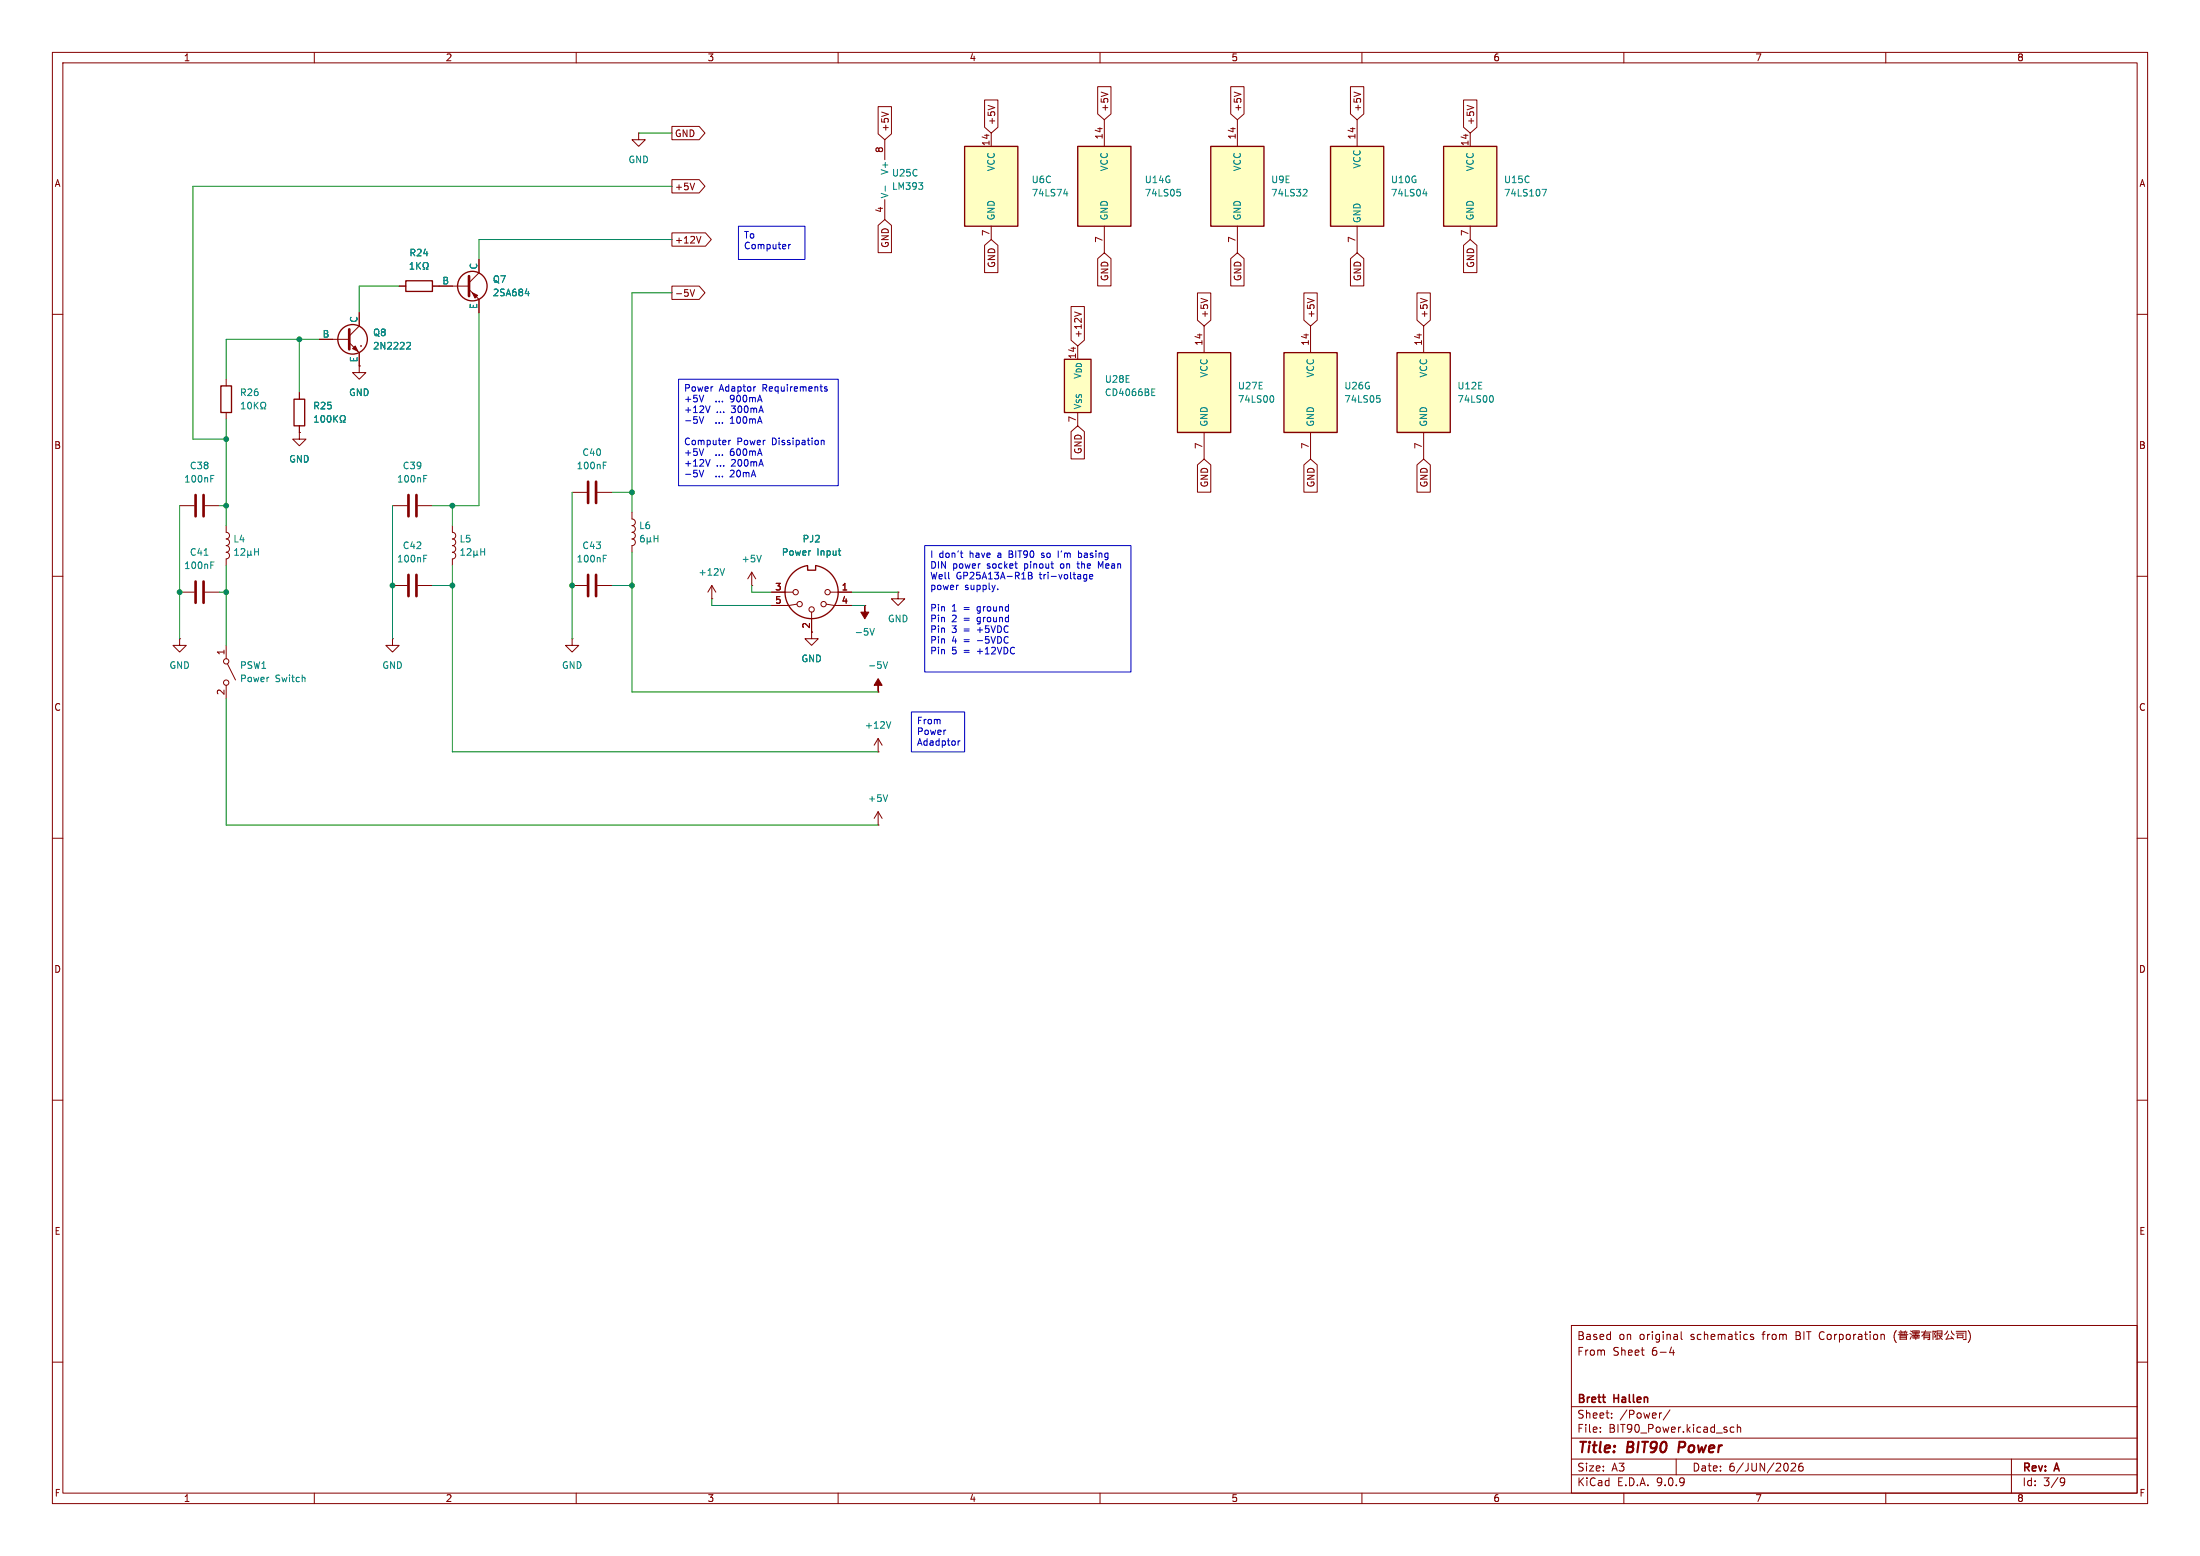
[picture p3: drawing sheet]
<svg xmlns="http://www.w3.org/2000/svg" width="420mm" height="297mm" viewBox="0 0 420 297" stroke-linecap="round" stroke-linejoin="round" font-family="sans-serif">
<g fill="none" stroke="#840000" stroke-width=".19">
<path d="M10 10h400v277h-400zM12 12h396v273h-396zM60 10v2M110 10v2M160 10v2M210 10v2M260 10v2M310 10v2M360 10v2M10 60h2M43.2 72.4v1.3M43.2 78.7v1.3"/>
<path d="M408 60h2M34.3 96.5h2.8M39.1 96.5h2.8M120.6 97.8v1.3a.64 .64 0 0 1 .7 .6 .64 .64 0 0 1-.7 .6 .64 .64 0 0 1 .7 .7 .64 .64 0 0 1-.7 .6 .64 .64 0 0 1 .7 .6 .64 .64 0 0 1-.7 .7M10 110h2M34.3 113h2.8M39.1 113h2.8M43.2 100.3v1.3a.64 .64 0 0 1 .6 .6 .64 .64 0 0 1-.6 .7 .64 .64 0 0 1 .6 .6 .64 .64 0 0 1-.6 .6 .64 .64 0 0 1 .6 .7 .64 .64 0 0 1-.6 .6 .64 .64 0 0 1 .6 .6 .64 .64 0 0 1-.6 .7v1.3M74.9 111.8h2.8M79.8 111.8h2.7M86.4 100.3v1.3a.64 .64 0 0 1 .6 .6 .64 .64 0 0 1-.6 .7M86.4 102.9a.64 .64 0 0 1 .6 .6 .64 .64 0 0 1-.6 .6 .64 .64 0 0 1 .6 .7 .64 .64 0 0 1-.6 .6 .64 .64 0 0 1 .6 .7 .64 .64 0 0 1-.6 .6v1.3"/>
<path d="M109.2 111.8h2.8M114 111.8h2.8M120.6 102.9a.64 .64 0 0 1 .7 .6 .64 .64 0 0 1-.7 .6v1.3M135.9 114.3h.1M135.9 111.8l-.8 1.2M135.9 111.8l.8 1.2M135.9 111.8v2.5M147.3 113h4.1M152.1 115.3l-1.5 .3h-3.3M154.9 116.8v5.1h1.3l-1.3 1.3-1.2-1.3h1.2M157.7 115.3l1.6 .3h3.3M158.5 113h4.1"/>
<path d="M165.1 115.6h.1M171.4 113v1.3h1.3l-1.3 1.3-1.2-1.3h1.2M171.4 113h.1M408 110h2M34.3 121.9v1.3h1.3l-1.3 1.3-1.3-1.3h1.3M34.3 121.9h.1M43.2 123.2v2.5M43.2 130.8v2.6M43.4 126.7l1.6 3.1M74.9 121.9v1.3h1.3l-1.3 1.3-1.2-1.3h1.2M74.9 121.9h.1M167.6 132.1h.1"/>
<path d="M10 160h2M167.6 143.5h.1M167.6 157.5h.1M167.6 141l-.7 1.2M167.6 141l.8 1.2M167.6 141v2.5M167.6 154.9v2.6M167.6 154.9l-.7 1.3M167.6 154.9l.8 1.3M408 160h2M10 210h2M408 210h2"/>
<path d="M300 253h108v32h-108zM319.1 257.1l-.4 1.1h1M319.4 257.7v1M320.9 254.2v1.3l.3 .2M334.7 254.8l-.3-.1-.2 .2v.2l.5 .2v.3h-.5M359.3 254.7h.2l.2 .2v.8M362 254a1.72 1.72 0 0 0 0 2.3M362.4 254.8h1.8M362.5 254.3h1.6M362.7 254.4l.1 .2M362.7 255.6h1.2M362.7 255.3h1.2"/>
<path d="M362.7 255.7v-.7h1.2v.7M362.9 254v.3M363.1 254.3v.5M363.5 254.3v.5M363.8 254l-.1 .2M363.9 254.3v.3M364.6 254.5l.3 .2M364.7 254l.3 .2M364.9 255.1l-.2 .5M365 254.9h1.4M365.1 255.2h1.3M365.2 255.4h1.2"/>
<path d="M365.2 254h1.2v.4h-1.2zM365.2 254.6h1.1M365.4 255v.2M365.6 254v.4M365.7 254.5v.3M365.7 255.2v.5M365.9 254v.4M366.1 254.9l-.1 .2M366.8 254.3h1.9M367.3 254.6h1.1v1.1h-.4M367.3 255h1.1M367.3 255.3h1.1"/>
<path d="M367.3 254.6v1.1M367.3 254.6l-.4 .4M367.6 254l-.3 .6M369 254v1.7M369 254.1h.6l-.3 .4M369.3 254.6l.2 .6h-.3M369.8 254.8h.9v-.8h-.9v1.6M369.8 254.5h.9M370.2 254.9l.6 .8M370.4 255.5l-.9 .1M370.7 255l-.3 .2M371.8 254l-.6 .8"/>
<path d="M372 254.7l-.4 .9M372.4 255.1l.5 .5M372.5 254l.1 .3 .5 .5M372.8 255.5l-1.4 .1M373.4 254.1h1.9v1.6h-.5M373.4 254.5h1.5M373.7 255.3h1M373.7 255.4v-.6h1v.6M375.7 254a1.72 1.72 0 0 1 0 2.3M10 260h2M300 278.5h108M300 274.5h108"/>
<path d="M300 268.5h108M305.5 273.2v.2M305.5 272.5v.1M307.7 270.5v.2M307.7 269.8v.1M317.2 269.7l-.3 .1M318.8 269.1l-1.3 1.9M320 278.5v3M331 272.5l-.4-.1-.3 .3 .1 .6h.6M331.7 272.5l.2-.1 .3 .1 .1 .9M331.7 271.9v1.5M341.9 279.4l.6-.1 .2 .1 .1 .3-.9 1.1h.9"/>
<path d="M344.1 279.3a.59 .59 0 0 0-.7 .6v.6l.1 .2 .4 .1 .3-.2v-.5l-.1-.2h-.4l-.3 .2M384 278.5v6.5M408 260h2M60 285v2M110 285v2M160 285v2M210 285v2M260 285v2M300 281.5h108M310 285v2M360 285v2M393.6 282.1l.5 .1a.99 .99 0 0 1-.4 1.4h-.3"/>
<path d="M394.2 282.7l-.3 .3h-.3"/>
<circle cx="151.9" cy="113" r=".51"/>
<circle cx="152.7" cy="115.3" r=".51"/>
<circle cx="154.9" cy="116.3" r=".51"/>
<circle cx="157.2" cy="115.3" r=".51"/>
<circle cx="158" cy="113" r=".51"/>
<circle cx="43.2" cy="130.3" r=".51"/>
<circle cx="43.2" cy="126.2" r=".51"/>
</g>
<path d="M320.6 275.2l-.2 2" fill="none" stroke="#840000" stroke-width=".4"/>
<g fill="none" stroke="#008484" stroke-width=".19">
<path d="M46.1 78h.7M46.1 77.1l.3-.3v1.2M47.5 76.8h.1a.68 .68 0 0 1 .4 .6 .68 .68 0 0 1-.4 .6 .84 .84 0 0 1-.1-1.2zM48.6 76.8v1.2M48.7 77.3l.6 .7M49.3 76.8l-.7 .7M49.8 78h.3v-.2a.54 .54 0 0 1-.3-.7 .54 .54 0 0 1 .7-.3l.2 .6-.3 .4v.2h.3M40.2 91.4h.5M40.2 90.7h.7M39 106h.7M40.2 107.9h.5M40.2 107.3h.7"/>
<path d="M44.8 106h.7M44.8 105.1l.4-.4v1.3M46 104.8l.5-.1 .2 .4-.7 .9h.7M47.3 105.8l.2 .2 .4-.2M47.3 105.1v1.3M47.9 105.8l.2 .2M47.9 105.1v.7M48.6 105.3h.7M48.6 104.7v1.3M49.3 104.7v1.3M80.9 106h.6M80.9 106.6h.4"/>
<path d="M88 106h.7M88 105.1l.3-.4v1.3M89.2 104.8l.5-.1 .2 .4-.8 .9h.8M90.5 105.8l.1 .2 .5-.2M90.5 105.1v1.3M91.1 105.8l.1 .2M91.1 105.1v.7M91.8 104.7v1.3M91.8 105.3h.7M92.5 104.7v1.3M115.2 106h.6M115.2 106.6h.4"/>
<path d="M122.9 102.2h-.4a.86 .86 0 0 0 0 1.2l.4-.1 .1-.4-.2-.2h-.4l-.1 .2M123.5 103.3l.2 .1 .4-.1M123.5 102.6v1.3M124.1 103.3l.2 .1M124.1 102.6v.7M124.9 102.2v1.2M124.9 102.8h.7M125.6 102.2v1.2M138.3 108.5l-.4 1.3M160 105.1h.5M160.4 106h.1M166.1 120l.4 1.2 .4-1.2"/>
<path d="M168.6 126.3l.4 1.3 .5-1.3M170.1 137.7l-.5 1.3M169.5 151.7l-.5 1.3"/>
</g>
<path d="M42.2 73.7h2v5h-2zM154.2 108.1v.7h1.5v-.7M154.2 107.9a5.1 5.1 0 0 0-3.5 7.9 5.1 5.1 0 0 0 8.5 0 5.1 5.1 0 0 0-3.5-7.8" fill="none" stroke="#840000" stroke-width=".25"/>
<g fill="#840000" stroke="#840000" stroke-width=".19">
<path d="M165.1 115.6v1.2h.8l-.8 1.3-.8-1.3h.8z"/>
<path d="M167.6 129.5l.8 1.3h-.8v1.3v-1.3h-.7z"/>
</g>
<path d="M37.3 94.5v4.1M38.9 94.5v4.1M37.3 111v4.1M38.9 111v4.1M78 109.7v4.1M79.5 109.7v4.1M112.3 109.7v4.1M113.8 109.7v4.1" fill="none" stroke="#840000" stroke-width=".51"/>
<path d="M231.1 27.9h10.2v15.3h-10.2z" fill="#ffffc2"/>
<path d="M231.1 27.9h10.2v15.3h-10.2z" fill="none" stroke="#840000" stroke-width=".25"/>
<path d="M236.2 22.9v5M236.2 43.2v5.1" fill="none" stroke="#840000" stroke-width=".19"/>
<path d="M249 36.1l.4 .1 .1 .3-.8 .9h.8" fill="none" stroke="#008484" stroke-width=".19"/>
<path d="M275.6 27.9h10.1v15.3h-10.1z" fill="#ffffc2"/>
<path d="M275.6 27.9h10.1v15.3h-10.1z" fill="none" stroke="#840000" stroke-width=".25"/>
<path d="M280.7 25.4v2.5M280.7 43.2v2.5" fill="none" stroke="#840000" stroke-width=".19"/>
<path d="M294.4 36.1h.8l-.5 1.3" fill="none" stroke="#008484" stroke-width=".19"/>
<path d="M254 27.9h10.2v15.3h-10.2z" fill="#ffffc2"/>
<path d="M254 27.9h10.2v15.3h-10.2z" fill="none" stroke="#840000" stroke-width=".25"/>
<path d="M259.1 22.9v5M259.1 43.2v5.1" fill="none" stroke="#840000" stroke-width=".19"/>
<path d="M271.6 37h.8M272.3 36.6v.8" fill="none" stroke="#008484" stroke-width=".19"/>
<path d="M224.8 67.3h10.1v15.3h-10.1z" fill="#ffffc2"/>
<path d="M224.8 67.3h10.1v15.3h-10.1z" fill="none" stroke="#840000" stroke-width=".25"/>
<path d="M229.9 62.2v5.1M229.9 82.6v5" fill="none" stroke="#840000" stroke-width=".19"/>
<path d="M242.9 75.5a.79 .79 0 0 1 0 1.3" fill="none" stroke="#008484" stroke-width=".19"/>
<path d="M203.2 68.6h5.1v10.1h-5.1z" fill="#ffffc2"/>
<path d="M203.2 68.6h5.1v10.1h-5.1z" fill="none" stroke="#840000" stroke-width=".25"/>
<path d="M121.9 25.4v1.3h1.3l-1.3 1.2-1.3-1.2h1.3M121.9 25.4h.1M205.7 78.7v2.6" fill="none" stroke="#840000" stroke-width=".19"/>
<path d="M219.9 74.8h.4M219.9 75.5h.6M219.9 74.2h.6" fill="none" stroke="#008484" stroke-width=".19"/>
<path d="M266.7 67.3h10.2v15.3h-10.2z" fill="#ffffc2"/>
<path d="M266.7 67.3h10.2v15.3h-10.2z" fill="none" stroke="#840000" stroke-width=".25"/>
<path d="M271.8 62.2v5.1M271.8 82.6v5" fill="none" stroke="#840000" stroke-width=".19"/>
<path d="M284.8 75.5a.79 .79 0 0 1 0 1.3" fill="none" stroke="#008484" stroke-width=".19"/>
<path d="M245.1 67.3h10.2v15.3h-10.2z" fill="#ffffc2"/>
<g fill="none" stroke="#840000" stroke-width=".25">
<path d="M77.5 53.6h5v2h-5zM245.1 67.3h10.2v15.3h-10.2z"/>
<circle cx="90.2" cy="54.6" r="2.82"/>
</g>
<path d="M168.9 26.7v3.8M168.9 38.1v3.8M76.2 54.6h1.3M82.5 54.6h7M89.5 55.2l1.9 2v2.5M91.4 49.5v2.6l-1.9 1.9M250.2 62.2v5.1M250.2 82.6v5M109.2 121.9v1.3h1.3l-1.3 1.3-1.3-1.3h1.3M109.2 121.9h.1" fill="none" stroke="#840000" stroke-width=".19"/>
<g fill="none" stroke="#008484" stroke-width=".19">
<path d="M169 35.5v1M175.4 34.9h.8l-.5 .5M176.1 35.5v.5M78.3 51.4h.7M78.3 50.5l.3-.4v1.3M79.6 50.1v1.3M79.7 50.7l.6 .7M80.3 50.1l-.7 .7M80.8 51.4h.3v-.3a.54 .54 0 0 1-.3-.7 .54 .54 0 0 1 .8-.2l.1 .6-.3 .3v.3h.3M100.3 56h.7M100.9 55.6v.9M262.8 75.5h.6"/>
<path d="M262.9 76h.3l.3 .2-.1 .5-.5 .1"/>
</g>
<path d="M89.5 52.7v3.8" fill="none" stroke="#840000" stroke-width=".51"/>
<path d="M90.2 55.9l1 .5-.5 .5z" fill="#840000" stroke="#840000" stroke-width=".19"/>
<path d="M184.1 27.9h10.2v15.3h-10.2z" fill="#ffffc2"/>
<g fill="none" stroke="#840000" stroke-width=".25">
<path d="M184.1 27.9h10.2v15.3h-10.2zM56.1 76.2h2.1v5.1h-2.1z"/>
<circle cx="67.3" cy="64.8" r="2.82"/>
</g>
<g fill="none" stroke="#840000" stroke-width=".19">
<path d="M189.2 25.4v2.5M68.6 59.7v2.5l-1.9 1.9M189.2 43.2v2.5M57.1 74.9v1.3M61 64.8h5.7M66.7 65.4l1.9 1.9v2.6M68.6 69.9v1.2h1.2l-1.2 1.3-1.3-1.3h1.3M68.6 69.9h.1M68.8 66h.1M57.1 81.3v1.3M143.5 111.8h.1M143.5 109.2l-.8 1.3"/>
<path d="M143.5 109.2l.8 1.3M143.5 109.2v2.6"/>
</g>
<path d="M203.1 37h.8M203.7 36.6v.8M60 79.7l.4-.4v1.3M61.4 79.4l.2-.1a.68 .68 0 0 1 .4 .7 .68 .68 0 0 1-.4 .6 .84 .84 0 0 1-.2-1.2zM62.6 79.4l.2-.1a.68 .68 0 0 1 .4 .7 .68 .68 0 0 1-.4 .6 .84 .84 0 0 1-.2-1.2zM63.7 79.3v1.3M63.9 79.9l.6 .7M64.5 79.3l-.8 .7M77.8 65.3l.4 .1 .2 .3-.8 .9h.8M60 80.6h.8M64.9 80.6h.3v-.3a.54 .54 0 0 1-.2-.7 .54 .54 0 0 1 .7-.2l.2 .6-.3 .3v.3h.3M145.3 106l-.4 1.3" fill="none" stroke="#008484" stroke-width=".19"/>
<path d="M66.7 62.9v3.8" fill="none" stroke="#840000" stroke-width=".51"/>
<path d="M67.3 66.5l.5-.5 .5 1.1z" fill="#840000" stroke="#840000" stroke-width=".19"/>
<path d="M205.7 27.9h10.2v15.3h-10.2z" fill="#ffffc2"/>
<path d="M205.7 27.9h10.2v15.3h-10.2z" fill="none" stroke="#840000" stroke-width=".25"/>
<g fill="none" stroke="#840000" stroke-width=".19">
<path d="M188 19.1h2.5v5.2l-1.3 1.1-1.2-1.1zM209.5 16.5h2.6v5.2l-1.3 1.2-1.3-1.2zM210.2 17.6l1.3 .4M234.9 16.5h2.6v5.2l-1.3 1.2-1.3-1.2zM235.6 17.6l1.3 .4M257.8 16.5h2.6v5.2l-1.3 1.2-1.3-1.2zM258.5 17.6l1.3 .4M279.4 19.1h2.5v5.2l-1.2 1.1-1.3-1.1zM128.3 34.3h5.2l1.1 1.3-1.1 1.2h-5.2zM128.3 24.1h5.2l1.1 1.3-1.1 1.3h-5.2zM132.6 35l-.4 1.2M167.6 20.4h2.6v5.2l-1.3 1.1-1.3-1.1z"/>
<path d="M168.3 21.4l1.3 .4M188.6 20.1l1.3 .4M210.8 22.9v5M280.1 20.1l1.2 .4M68.6 59.7v2.5M76.2 54.6h1.3M82.5 54.6h3.9M91.4 49.5v2.6M91.4 57.2v2.5M128.3 44.4h6.4l1.1 1.3-1.1 1.3h-6.4zM128.3 54.6h5.2l1.1 1.3-1.1 1.3h-5.2zM131.8 55.3l.4 1.3 .4-1.3"/>
<path d="M133.8 45.1l-.4 1.3M167.6 43l1.3-1.1 1.3 1.1v5.2h-2.6zM188 46.8l1.2-1.1 1.3 1.1v5.2h-2.5zM204.5 58.5h2.5v6.4l-1.3 1.1-1.2-1.1zM205.1 59.6l1.3 .4M209.5 49.4l1.3-1.1 1.3 1.1v5.2h-2.6zM210.8 43.2v5.1M228.6 55.9h2.5v5.2l-1.2 1.1-1.3-1.1zM229.3 57l1.2 .4M234.9 49.4l1.3-1.1 1.3 1.1v5.2h-2.6zM248.9 55.9h2.6v5.2l-1.3 1.1-1.3-1.1zM249.6 57l1.3 .4"/>
<path d="M257.8 49.4l1.3-1.1 1.3 1.1v5.2h-2.6zM270.5 55.9h2.6v5.2l-1.3 1.1-1.3-1.1zM271.2 57l1.3 .4M279.4 46.8l1.3-1.1 1.2 1.1v5.2h-2.5zM57.1 74.9v1.3M61 64.8h2.5M68.6 69.9h.1M68.6 67.3v2.6M57.1 82.6v1.2h1.3l-1.3 1.3-1.2-1.3h1.2M57.1 82.6h.1M57.1 81.3v1.3M74.9 96.5h2.8"/>
<path d="M79.8 96.5h2.7M109.2 94h2.8M114 94h2.8M204.5 82.4l1.2-1.1 1.3 1.1v5.2h-2.5zM228.6 88.7l1.3-1.1 1.2 1.1v5.2h-2.5zM248.9 88.7l1.3-1.1 1.3 1.1v5.2h-2.6zM270.5 88.7l1.3-1.1 1.3 1.1v5.2h-2.6zM147.3 115.6h2.6M147.3 113h2.6M154.9 118.1v2.6M160 115.6h2.6M160 113h2.6"/>
</g>
<g fill="none" stroke="#008484" stroke-width=".19">
<path d="M224.7 36.1h.6M224.8 36.6h.3l.3 .3-.1 .4-.5 .1M78.3 51.4h.7M78.3 50.5l.3-.4v1.3M79.6 50.1v1.3M79.7 50.7l.6 .7M80.3 50.1l-.7 .7M80.8 51.4h.3v-.3a.54 .54 0 0 1-.3-.7 .54 .54 0 0 1 .8-.2l.1 .6-.3 .3v.3h.3M100.3 56h.7M100.9 55.6v.9M60 79.7l.4-.4v1.3M61.4 79.4l.2-.1a.68 .68 0 0 1 .4 .7 .68 .68 0 0 1-.4 .6 .84 .84 0 0 1-.2-1.2z"/>
<path d="M62.6 79.4l.2-.1a.68 .68 0 0 1 .4 .7 .68 .68 0 0 1-.4 .6 .84 .84 0 0 1-.2-1.2zM63.7 79.3v1.3M63.9 79.9l.6 .7M64.5 79.3l-.8 .7M77.8 65.3l.4 .1 .2 .3-.8 .9h.8M60 80.6h.8M64.9 80.6h.3v-.3a.54 .54 0 0 1-.2-.7 .54 .54 0 0 1 .7-.2l.2 .6-.3 .3v.3h.3M80.9 91.4h.4M80.9 90.7h.6M115.2 88.8h.4M115.2 88.2h.6M160 105.1h.5"/>
<path d="M160.4 106h.1"/>
</g>
<path d="M78 94.5v4.1M79.5 94.5v4.1M112.3 91.9v4.1M113.8 91.9v4.1" fill="none" stroke="#840000" stroke-width=".51"/>
<g fill="none" stroke="#008400" stroke-width=".19">
<path d="M121.9 25.4h6.4M128.3 35.6h-91.5v48.2h6.4M76.2 54.6h-7.6v5.1M91.4 59.7v36.8h-8.9M128.3 55.9h-7.7v41.9M128.3 45.7h-36.9v3.8M57.1 64.8v10.1M61 64.8h-17.8v7.6M34.3 96.5v25.4M41.9 96.5h1.3M43.2 80v20.3M74.9 96.5v25.4"/>
<path d="M86.4 96.5v3.8M109.2 94v27.9M116.8 94h3.8M41.9 113h1.3M43.2 108v15.2M82.5 111.8h3.9M86.4 108v35.5h81.2M116.8 111.8h3.8M120.6 105.4v26.7h47M135.9 114.3v1.3h11.4M143.5 111.8v1.2h3.8M162.6 113h8.8"/>
<path d="M162.6 115.6h2.5M43.2 133.4v24.1h124.4"/>
</g>
<g fill="none" stroke="#0000c2" stroke-width=".19">
<path d="M141 43.2h12.7v6.3h-12.7zM150.6 46.7v.8M150.9 46.7l-.3 .2M129.5 72.4h30.5v20.3h-30.5zM133.5 79.5l.4 1.3 .4-1.3M134.3 75.4l-.4 1.3M135.6 77.5l-.5 1.3M144.3 73.8l-.3 .1M157.9 73.9l-.3-.1-.2 .2v.2l.5 .1v.3h-.5M133.5 89.8l.4 1.2 .4-1.2M134.3 85.7l-.4 1.2M135.6 87.7l-.5 1.3"/>
<path d="M139.1 84v.9M139.5 84l-.4 .3M156.8 84.2l.2-.2 .3 .1v.8M156.8 84v.9M176.5 104.1h39.4v24.2h-39.4zM182.8 111.7h.2M183.3 105.6h.5M183.6 106.4h.2M190.5 112.4v.1M196.3 109.2v1.3l.7-.1 .1-.3-.3-.3M198.8 106.4h.1M199 105.6l-.2 .1 .2 .3"/>
<path d="M202 105.1v1.3M205.6 107.6h.5M205.8 107.2v1.2M205.9 105.6h.3l.2 .1M205.9 105.1v1.3M206.4 106.3l-.2 .1h-.3M206.9 110.3l.2 .2 .4-.1M207.5 109.7v1l-.3 .2h-.3M207.5 109.7h-.4l-.2 .2M208 110.1l.6-.1-.1-.3h-.3l-.2 .1 .1 .6h.4M210.1 108.1l-.4-.9v1.3M174 135.9h10.1v7.6h-10.1z"/>
<path d="M182.9 141.4v.9M183.3 141.4l-.4 .2"/>
</g>
<g fill="#008400" stroke="#008400" stroke-width=".19">
<circle cx="109.2" cy="111.8" r=".46"/>
<circle cx="86.4" cy="96.5" r=".46"/>
<circle cx="120.6" cy="94" r=".46"/>
<circle cx="120.6" cy="111.8" r=".46"/>
<circle cx="43.2" cy="83.8" r=".46"/>
<circle cx="43.2" cy="96.5" r=".46"/>
<circle cx="57.1" cy="64.8" r=".46"/>
<circle cx="86.4" cy="111.8" r=".46"/>
<circle cx="74.9" cy="111.8" r=".46"/>
<circle cx="43.2" cy="113" r=".46"/>
<circle cx="34.3" cy="113" r=".46"/>
</g>
<g font-size="2.8" fill="#840000">
<text x="301" y="277.9">Title:</text>
<text x="310.6" y="277.9">BIT90</text>
<text x="321.3" y="277.9">Power</text>
</g>
<g font-size="2.1" fill="#840000">
<text x="301" y="256">Based</text>
<text x="309" y="256">on</text>
<text x="313" y="256">original</text>
<text x="322.9" y="256">schematics</text>
<text x="336.8" y="256">from</text>
<text x="343.2" y="256">BIT Corporation</text>
<text x="301" y="259">From</text>
<text x="307.9" y="259">Sheet</text>
<text x="315.4" y="259">6-4</text>
<text x="301" y="268.2">Brett</text>
<text x="308.2" y="268.2">Hallen</text>
<text x="301" y="273.7">File:</text>
<text x="301" y="271">Sheet:</text>
<text x="307.1" y="273.7">BIT90_Power.kicad_sch</text>
<text x="309.2" y="271">/Power/</text>
<text x="301" y="281.1">Size:</text>
<text x="307.6" y="281.1">A3</text>
<text x="323" y="281.1">Date:</text>
<text x="330" y="281.1">6/JUN/2026</text>
<text x="386" y="281.3">Rev:</text>
<text x="392.4" y="281.3">A</text>
<text x="301" y="283.9">KiCad</text>
<text x="308.7" y="283.9">E.D.A.</text>
<text x="316.3" y="283.9">9.0.9</text>
<text x="386" y="283.9">Id:</text>
<text x="390.1" y="283.9">3/9</text>
</g>
<g font-size="1.8" fill="#840000">
<text x="35" y="11.9">1</text>
<text x="85" y="11.9">2</text>
<text x="135" y="11.9">3</text>
<text x="185" y="11.9">4</text>
<text x="235" y="11.9">5</text>
<text x="285" y="11.9">6</text>
<text x="335" y="11.9">7</text>
<text x="385" y="11.9">8</text>
<text x="190.2" y="24" transform="rotate(-90 190.2 24)">+5V</text>
<text x="211.8" y="21.4" transform="rotate(-90 211.8 21.4)">+5V</text>
<text x="237.2" y="21.4" transform="rotate(-90 237.2 21.4)">+5V</text>
<text x="260" y="21.4" transform="rotate(-90 260 21.4)">+5V</text>
<text x="281.6" y="24" transform="rotate(-90 281.6 24)">+5V</text>
<text x="128.7" y="26.4">GND</text>
<text x="168.7" y="29.3" transform="rotate(-90 168.7 29.3)">8</text>
<text x="169.9" y="25.2" transform="rotate(-90 169.9 25.2)">+5V</text>
<text x="189" y="28" transform="rotate(-90 189 28)">14</text>
<text x="210.6" y="26.7" transform="rotate(-90 210.6 26.7)">14</text>
<text x="236" y="26.7" transform="rotate(-90 236 26.7)">14</text>
<text x="258.8" y="26.7" transform="rotate(-90 258.8 26.7)">14</text>
<text x="280.4" y="28" transform="rotate(-90 280.4 28)">14</text>
<text x="10.3" y="35.9">A</text>
<text x="408.3" y="35.9">A</text>
<text x="128.7" y="36.5">+5V</text>
<text x="168.7" y="40.7" transform="rotate(-90 168.7 40.7)">4</text>
<text x="128.7" y="46.7">+12V</text>
<text x="169.9" y="47.4" transform="rotate(-90 169.9 47.4)">GND</text>
<text x="189" y="45.2" transform="rotate(-90 189 45.2)">7</text>
<text x="210.6" y="46.4" transform="rotate(-90 210.6 46.4)">7</text>
<text x="236" y="46.4" transform="rotate(-90 236 46.4)">7</text>
<text x="258.8" y="46.4" transform="rotate(-90 258.8 46.4)">7</text>
<text x="280.4" y="45.2" transform="rotate(-90 280.4 45.2)">7</text>
<text x="190.2" y="51.2" transform="rotate(-90 190.2 51.2)">GND</text>
<text x="211.8" y="53.8" transform="rotate(-90 211.8 53.8)">GND</text>
<text x="237.2" y="53.8" transform="rotate(-90 237.2 53.8)">GND</text>
<text x="260" y="53.8" transform="rotate(-90 260 53.8)">GND</text>
<text x="281.6" y="51.2" transform="rotate(-90 281.6 51.2)">GND</text>
<text x="128.7" y="56.8">-5V</text>
<text x="206.7" y="64.6" transform="rotate(-90 206.7 64.6)">+12V</text>
<text x="230.8" y="60.8" transform="rotate(-90 230.8 60.8)">+5V</text>
<text x="251.1" y="60.8" transform="rotate(-90 251.1 60.8)">+5V</text>
<text x="272.7" y="60.8" transform="rotate(-90 272.7 60.8)">+5V</text>
<text x="205.5" y="68.6" transform="rotate(-90 205.5 68.6)">14</text>
<text x="229.6" y="66.1" transform="rotate(-90 229.6 66.1)">14</text>
<text x="249.9" y="66.1" transform="rotate(-90 249.9 66.1)">14</text>
<text x="271.5" y="66.1" transform="rotate(-90 271.5 66.1)">14</text>
<text x="205.5" y="80.7" transform="rotate(-90 205.5 80.7)">7</text>
<text x="10.3" y="85.9">B</text>
<text x="206.7" y="86.8" transform="rotate(-90 206.7 86.8)">GND</text>
<text x="229.6" y="85.8" transform="rotate(-90 229.6 85.8)">7</text>
<text x="249.9" y="85.8" transform="rotate(-90 249.9 85.8)">7</text>
<text x="271.5" y="85.8" transform="rotate(-90 271.5 85.8)">7</text>
<text x="408.2" y="85.9">B</text>
<text x="230.8" y="93.1" transform="rotate(-90 230.8 93.1)">GND</text>
<text x="251.1" y="93.1" transform="rotate(-90 251.1 93.1)">GND</text>
<text x="272.7" y="93.1" transform="rotate(-90 272.7 93.1)">GND</text>
<text x="147.9" y="112.8">3</text>
<text x="160.6" y="112.8">1</text>
<text x="147.9" y="115.3">5</text>
<text x="160.6" y="115.3">4</text>
<text x="42.9" y="125.2" transform="rotate(-90 42.9 125.2)">1</text>
<text x="154.7" y="120.1" transform="rotate(-90 154.7 120.1)">2</text>
<text x="10.3" y="135.9">C</text>
<text x="42.9" y="132.8" transform="rotate(-90 42.9 132.8)">2</text>
<text x="408.2" y="135.9">C</text>
<text x="10.3" y="185.9">D</text>
<text x="408.2" y="185.9">D</text>
<text x="10.3" y="235.9">E</text>
<text x="408.3" y="235.9">E</text>
<text x="10.3" y="285.9">F</text>
<text x="35" y="286.9">1</text>
<text x="85" y="286.9">2</text>
<text x="135" y="286.9">3</text>
<text x="185" y="286.9">4</text>
<text x="235" y="286.9">5</text>
<text x="285" y="286.9">6</text>
<text x="335" y="286.9">7</text>
<text x="385" y="286.9">8</text>
<text x="408.3" y="285.9">F</text>
</g>
<g font-size="1.8" fill="#008484">
<text x="119.9" y="31.3">GND</text>
<text x="169.8" y="33.5" transform="rotate(-90 169.8 33.5)">V+</text>
<text x="170.2" y="33.9">U25C</text>
<text x="190.1" y="32.8" transform="rotate(-90 190.1 32.8)">VCC</text>
<text x="196.9" y="35.2">U6C</text>
<text x="211.7" y="32.8" transform="rotate(-90 211.7 32.8)">VCC</text>
<text x="218.4" y="35.2">U14G</text>
<text x="237.1" y="32.8" transform="rotate(-90 237.1 32.8)">VCC</text>
<text x="242.6" y="35.2">U9E</text>
<text x="259.9" y="32.3" transform="rotate(-90 259.9 32.3)">VCC</text>
<text x="265.4" y="35.2">U10G</text>
<text x="281.5" y="32.8" transform="rotate(-90 281.5 32.8)">VCC</text>
<text x="287" y="35.2">U15C</text>
<text x="169.8" y="38" transform="rotate(-90 169.8 38)">V-</text>
<text x="170.2" y="36.4">LM393</text>
<text x="196.9" y="37.7">74LS74</text>
<text x="218.4" y="37.7">74LS05</text>
<text x="242.6" y="37.7">74LS32</text>
<text x="265.4" y="37.7">74LS04</text>
<text x="287" y="37.7">74LS107</text>
<text x="190.1" y="42.2" transform="rotate(-90 190.1 42.2)">GND</text>
<text x="211.7" y="42.2" transform="rotate(-90 211.7 42.2)">GND</text>
<text x="237.1" y="42.2" transform="rotate(-90 237.1 42.2)">GND</text>
<text x="259.9" y="42.7" transform="rotate(-90 259.9 42.7)">GND</text>
<text x="281.5" y="42.2" transform="rotate(-90 281.5 42.2)">GND</text>
<text x="78.1" y="49.1">R24</text>
<text x="91.2" y="51.5" transform="rotate(-90 91.2 51.5)">C</text>
<text x="84.4" y="54.4">B</text>
<text x="91.2" y="59.1" transform="rotate(-90 91.2 59.1)">E</text>
<text x="94" y="56.7">2SA684</text>
<text x="94" y="54.2">Q7</text>
<text x="61.5" y="64.5">B</text>
<text x="68.3" y="61.7" transform="rotate(-90 68.3 61.7)">C</text>
<text x="71.1" y="64.4">Q8</text>
<text x="68.3" y="69.3" transform="rotate(-90 68.3 69.3)">E</text>
<text x="71.1" y="66.9">2N2222</text>
<text x="45.7" y="75.8">R26</text>
<text x="66.5" y="75.8">GND</text>
<text x="210.8" y="73.3">U28E</text>
<text x="210.8" y="75.8">CD4066BE</text>
<text x="230.7" y="72.2" transform="rotate(-90 230.7 72.2)">VCC</text>
<text x="236.2" y="74.5">U27E</text>
<text x="236.2" y="77.1">74LS00</text>
<text x="251.1" y="72.2" transform="rotate(-90 251.1 72.2)">VCC</text>
<text x="256.5" y="74.5">U26G</text>
<text x="256.5" y="77.1">74LS05</text>
<text x="272.6" y="72.2" transform="rotate(-90 272.6 72.2)">VCC</text>
<text x="278.1" y="74.5">U12E</text>
<text x="278.1" y="77.1">74LS00</text>
<text x="59.7" y="78.3">R25</text>
<text x="206.6" y="78.2" transform="rotate(-90 206.6 78.2)">V_{SS}V_{DD}</text>
<text x="230.7" y="81.5" transform="rotate(-90 230.7 81.5)">GND</text>
<text x="251.1" y="81.5" transform="rotate(-90 251.1 81.5)">GND</text>
<text x="272.6" y="81.5" transform="rotate(-90 272.6 81.5)">GND</text>
<text x="36.2" y="89.8">C38</text>
<text x="55.1" y="88.5">GND</text>
<text x="76.8" y="89.8">C39</text>
<text x="110" y="89.8">100nF</text>
<text x="111.1" y="87.2">C40</text>
<text x="35.1" y="92.3">100nF</text>
<text x="75.7" y="92.3">100nF</text>
<text x="121.9" y="101.2">L6</text>
<text x="36.2" y="106.3">C41</text>
<text x="44.5" y="103.7">L4</text>
<text x="75.7" y="107.5">100nF</text>
<text x="76.8" y="105">C42</text>
<text x="87.6" y="103.7">L5</text>
<text x="110" y="107.5">100nF</text>
<text x="111.1" y="105">C43</text>
<text x="141.5" y="107.5">+5V</text>
<text x="149.2" y="106.3">Power</text>
<text x="153.1" y="103.7">PJ2</text>
<text x="155.9" y="106.3">Input</text>
<text x="35.1" y="108.8">100nF</text>
<text x="133.2" y="110.1">+12V</text>
<text x="169.4" y="119">GND</text>
<text x="163.1" y="121.5">-5V</text>
<text x="32.3" y="127.9">GND</text>
<text x="45.7" y="127.9">PSW1</text>
<text x="45.7" y="130.4">Power</text>
<text x="52.5" y="130.4">Switch</text>
<text x="72.9" y="127.9">GND</text>
<text x="107.2" y="127.9">GND</text>
<text x="152.9" y="126.6">GND</text>
<text x="165.6" y="127.9">-5V</text>
<text x="165" y="139.3">+12V</text>
<text x="165.6" y="153.3">+5V</text>
</g>
<g font-size="1.8" fill="#0000c2">
<text x="141.9" y="45.9">To</text>
<text x="141.9" y="47.9">Computer</text>
<text x="130.5" y="75.1">Power</text>
<text x="130.5" y="77.1">+5V</text>
<text x="136.7" y="77.1">...</text>
<text x="137.3" y="75.1">Adaptor</text>
<text x="139.7" y="77.1">900mA</text>
<text x="145.7" y="75.1">Requirements</text>
<text x="130.5" y="79.2">+12V</text>
<text x="130.5" y="81.2">-5V</text>
<text x="136.7" y="81.2">...</text>
<text x="136.7" y="79.2">...</text>
<text x="139.7" y="81.2">100mA</text>
<text x="139.7" y="79.2">300mA</text>
<text x="130.5" y="85.3">Computer</text>
<text x="130.5" y="87.3">+5V</text>
<text x="130.5" y="89.4">+12V</text>
<text x="136.7" y="87.3">...</text>
<text x="136.7" y="89.4">...</text>
<text x="139.7" y="87.3">600mA</text>
<text x="139.7" y="89.4">200mA</text>
<text x="140.7" y="85.3">Power</text>
<text x="147.5" y="85.3">Dissipation</text>
<text x="130.5" y="91.4">-5V</text>
<text x="136.7" y="91.4">...</text>
<text x="139.7" y="91.4">20mA</text>
<text x="177.5" y="106.8">I</text>
<text x="179.3" y="106.8">don't</text>
<text x="185.2" y="106.8">have</text>
<text x="190.7" y="106.8">a</text>
<text x="193.1" y="106.8">BIT90</text>
<text x="199.5" y="106.8">so</text>
<text x="202.8" y="106.8">I'm</text>
<text x="206.9" y="106.8">basing</text>
<text x="177.5" y="108.9">DIN</text>
<text x="177.5" y="110.9">Well</text>
<text x="177.5" y="113">power</text>
<text x="181.9" y="108.9">power</text>
<text x="182.5" y="110.9">GP25A13A-R1B</text>
<text x="184.2" y="113">supply.</text>
<text x="188.5" y="108.9">socket</text>
<text x="195.8" y="108.9">pinout</text>
<text x="198.6" y="110.9">tri-voltage</text>
<text x="202.9" y="108.9">on</text>
<text x="206.4" y="108.9">the</text>
<text x="210.5" y="108.9">Mean</text>
<text x="177.5" y="117">Pin</text>
<text x="177.5" y="119.1">Pin</text>
<text x="181.7" y="117">1</text>
<text x="181.7" y="119.1">2</text>
<text x="184.1" y="117">=</text>
<text x="184.1" y="119.1">=</text>
<text x="186.8" y="117">ground</text>
<text x="186.8" y="119.1">ground</text>
<text x="177.5" y="121.1">Pin</text>
<text x="177.5" y="123.2">Pin</text>
<text x="177.5" y="125.2">Pin</text>
<text x="181.7" y="121.1">3</text>
<text x="181.7" y="123.2">4</text>
<text x="181.7" y="125.2">5</text>
<text x="184.1" y="121.1">=</text>
<text x="184.1" y="123.2">=</text>
<text x="184.1" y="125.2">=</text>
<text x="186.8" y="121.1">+5VDC</text>
<text x="186.8" y="123.2">-5VDC</text>
<text x="186.8" y="125.2">+12VDC</text>
<text x="174.9" y="138.6">From</text>
<text x="174.9" y="140.6">Power</text>
<text x="174.9" y="142.7">Adadptor</text>
</g>
</svg>
